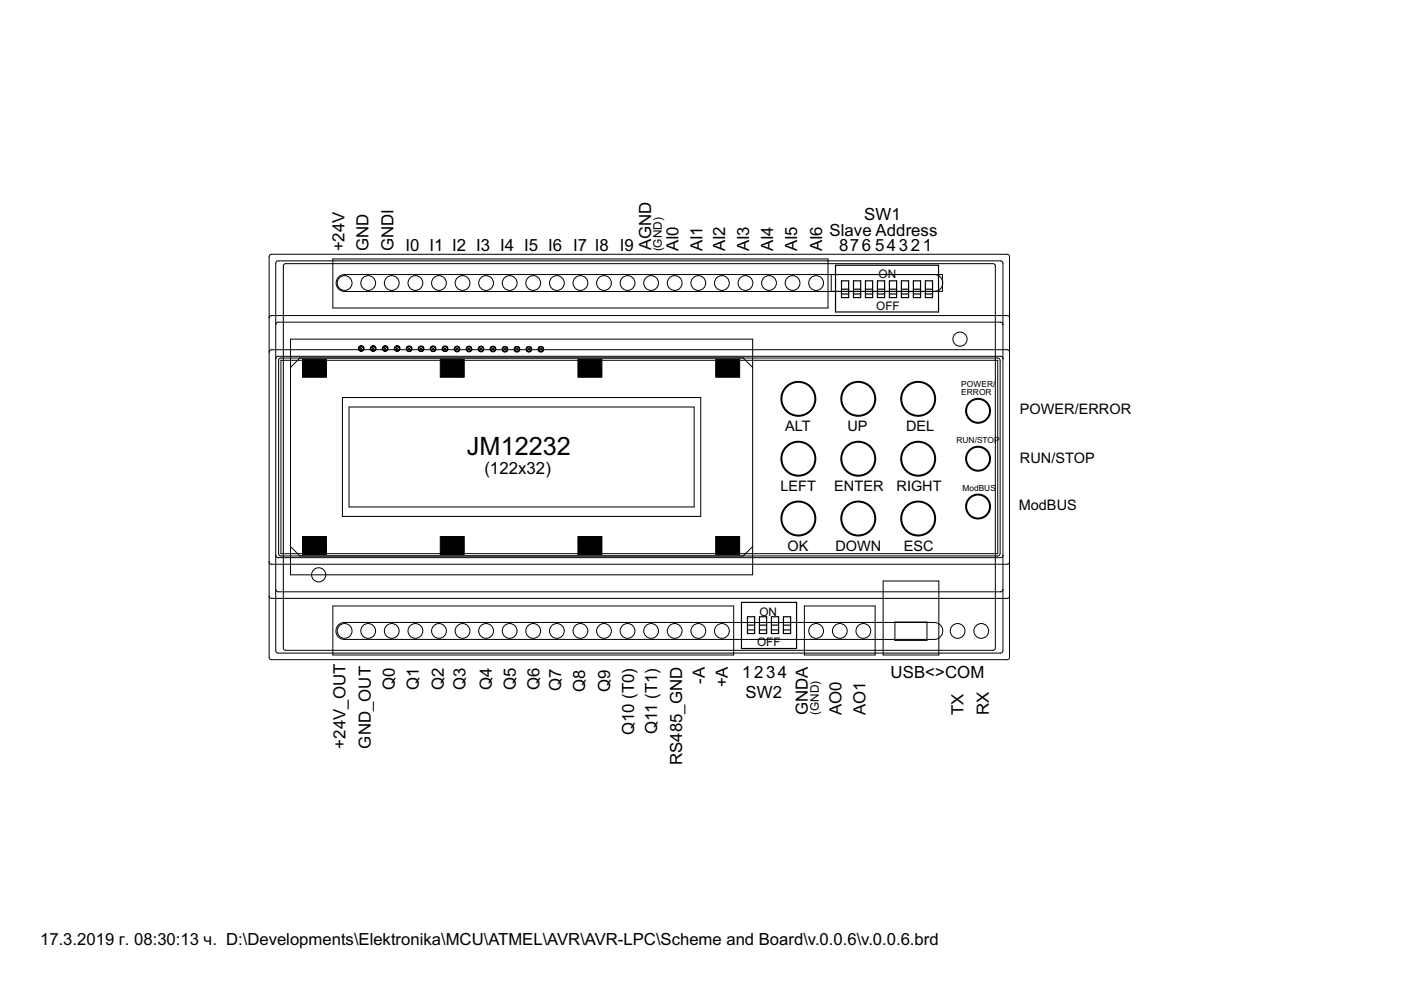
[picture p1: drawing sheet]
<svg xmlns="http://www.w3.org/2000/svg" width="297mm" height="210mm" viewBox="0 0 297 210" stroke-linecap="round" stroke-linejoin="round" font-family="sans-serif">
<g fill="#000" stroke="#000" stroke-width=".21">
<path d="M57.1 54.4v13zM58.5 55.8v13zM60.1 56.4v81zM70.6 54.9h105zM70.6 54.9v10.4zM175.6 54.9v.4zM176.2 58.2h23.6zM73.1 58.2h124.9zM199.8 58.2v3.6zM60.6 55.9h149.9zM59 55.3h153.1zM57.6 53.9h155.9z"/>
<path d="M57.1 67.4v7.3zM57.1 74.7v44.4zM57.6 66.9h155.9zM57.6 74.1h155.9zM58.5 68.8v7.3zM58.5 76.1v41.6zM59 68.3h153.1zM59 75.5h153.1zM59.6 75.9h151.9zM59.6 76.4v41zM61.6 71.9v6zM61.6 71.9h98z"/>
<path d="M63.6 75.9l-2 2zM63.6 75.9h94zM70.6 65.3h105zM73.1 61.8h125zM76.2 73.5l.4 .4zM76.6 73.9l.4 .4zM76.6 73.9l.4-.4zM76.6 73.9l-.4 .4zM78.7 73.5l.4 .4zM79.1 73.9l.4 .4zM79.1 73.9l.4-.4zM79.1 73.9l-.4 .4z"/>
<path d="M81.3 73.5l.4 .4zM81.7 73.9l.4 .4zM81.7 73.9l.4-.4zM81.7 73.9l-.4 .4zM83.8 73.5l.4 .4zM84.2 73.9l.4 .4zM84.2 73.9l.4-.4zM84.2 73.9l-.4 .4zM86.7 74l.4 .3zM86.3 73.6l.4 .4zM86.3 74.3l.4-.3zM86.7 74l.4-.4z"/>
<path d="M89.3 74l.4 .3zM88.9 73.6l.4 .4zM88.9 74.3l.4-.3zM89.3 74l.4-.4zM91.8 74l.4 .3zM91.4 73.6l.4 .4zM91.4 74.3l.4-.3zM91.8 74l.4-.4zM94.4 74l.4 .3zM94 73.6l.4 .4zM94 74.3l.4-.3zM94.4 74l.4-.4z"/>
<path d="M96.5 73.6l.4 .4zM96.9 74l.4 .4zM96.9 74l.4-.4zM96.9 74l-.4 .4zM99 73.6l.4 .4zM99.4 74l.4 .4zM99.4 74l.4-.4zM99.4 74l-.4 .4zM101.6 73.6l.4 .4zM102 74l.4 .4zM102 74l.4-.4zM102 74l-.4 .4z"/>
<path d="M104.1 73.6l.4 .4zM104.5 74l.4 .4zM104.5 74l.4-.4zM104.5 74l-.4 .4zM107.1 74l.4 .4zM106.7 73.6l.4 .4zM107.1 74l-.4 .4zM107.1 74l.4-.4zM109.6 74l.4 .4zM109.2 73.6l.4 .4zM109.6 74l-.4 .4zM109.6 74l.4-.4z"/>
<path d="M112.1 74l.4 .4zM111.7 73.6l.4 .4zM112.1 74l-.4 .4zM112.1 74l.4-.4zM114.7 74l.4 .4zM114.3 73.6l.4 .4zM114.7 74l-.4 .4zM114.7 74l.4-.4zM157.6 75.9l2 2zM159.6 71.9v6zM159.6 77.9v38zM175.6 55.3v10z"/>
<path d="M176.2 58.2v3.6zM176.2 61.8h23.6zM59.6 76.4h151.9zM212 76.4v41zM212.6 55.8v13.1zM212.6 68.9v7.2zM214 67.4v7.3zM214 54.4v13zM74 86.3h73.2zM72.6 84.3h76zM57.1 119.1v7.3zM57.6 119.6h155.9z"/>
<path d="M58.5 117.7v7.3zM59 118.2h153.1zM59.1 76.4v41zM59.6 117.4h151.9zM61.6 77.9v38zM61.6 115.9l2 2zM63.6 117.9h94zM72.6 84.3v25.2zM72.6 109.5h76zM74 86.3v21.2zM74 107.5h73.2zM147.2 86.3v21.2z"/>
<path d="M148.6 84.3v25.2zM157.6 117.9l2-2zM159.6 115.9v6zM59.6 117.9h151.9zM211.5 76.4v41zM212.6 76.1v41.6zM214 74.7v44.4zM57.1 126.4v13zM57.6 139.9h155.9zM57.6 126.9h155.9zM58.5 125v13zM59 138.5h153.1z"/>
<path d="M59 125.5h153.1zM60.6 137.9h149.9zM61.6 115.9v6zM70.6 128.5v10.4zM70.6 128.5h85zM73 132h125zM73.1 135.6h125zM70.6 138.9h85zM155.6 128.5v10.4zM61.6 121.9h98zM170.5 128.5v10.4zM170.5 128.5h15z"/>
<path d="M170.5 138.9h15zM185.5 128.5v10.4zM187.2 138.9h11.9zM187.2 123.2v15.7zM187.2 123.2h11.9zM189.7 131.9v3.9zM189.7 131.9h6.8zM196.5 131.9v3.9zM189.7 135.8h6.8zM199.1 123.2v15.7zM211 56.4v81zM212.6 125v13z"/>
<path d="M212.6 117.7v7.3zM214 126.4v13zM214 119.1v7.3z"/>
<path d="M76.1 73.5a.61 .61 0 0 1 1 .1 .61 .61 0 0 1-.3 .9 .61 .61 0 0 1-.8-.6h.1a.48 .48 0 0 1 .7-.4 .48 .48 0 0 1 .1 .8 .48 .48 0 0 1-.8-.2l-.1-.2z" fill-rule="evenodd"/>
<path d="M78.7 73.5a.62 .62 0 0 1 1 .1 .62 .62 0 0 1-.4 .9 .62 .62 0 0 1-.8-.6h.1a.49 .49 0 0 1 .7-.5 .49 .49 0 0 1 .2 .8 .49 .49 0 0 1-.8-.1l-.2-.2z" fill-rule="evenodd"/>
<path d="M81.2 73.5a.62 .62 0 0 1 1 .1 .62 .62 0 0 1-.4 .9 .62 .62 0 0 1-.8-.6h.2a.49 .49 0 0 1 .6-.5 .49 .49 0 0 1 .2 .8 .49 .49 0 0 1-.8-.1l-.2-.2z" fill-rule="evenodd"/>
<path d="M83.8 73.5a.62 .62 0 0 1 .9 .1 .62 .62 0 0 1-.3 .9 .62 .62 0 0 1-.8-.6h.1a.49 .49 0 0 1 .7-.5 .49 .49 0 0 1 .2 .8 .49 .49 0 0 1-.8-.1l-.2-.2z" fill-rule="evenodd"/>
<path d="M86.3 73.5a.62 .62 0 0 1 1 .1 .62 .62 0 0 1-.4 1 .62 .62 0 0 1-.8-.6h.2a.49 .49 0 0 1 .6-.5 .49 .49 0 0 1 .2 .8 .49 .49 0 0 1-.8-.2l-.2-.1z" fill-rule="evenodd"/>
<path d="M88.8 73.5a.62 .62 0 0 1 1 .1 .62 .62 0 0 1-.4 1 .62 .62 0 0 1-.7-.6h.1a.49 .49 0 0 1 .6-.5 .49 .49 0 0 1 .2 .8 .49 .49 0 0 1-.8-.2l-.1-.1z" fill-rule="evenodd"/>
<path d="M91.4 73.5a.62 .62 0 0 1 1 .1 .62 .62 0 0 1-.4 1 .62 .62 0 0 1-.8-.6h.1a.49 .49 0 0 1 .7-.5 .49 .49 0 0 1 .2 .8 .49 .49 0 0 1-.8-.2l-.2-.1z" fill-rule="evenodd"/>
<path d="M93.9 73.5a.62 .62 0 0 1 1 .1 .62 .62 0 0 1-.4 1 .62 .62 0 0 1-.8-.6h.2a.49 .49 0 0 1 .6-.5 .49 .49 0 0 1 .2 .8 .49 .49 0 0 1-.8-.2l-.2-.1z" fill-rule="evenodd"/>
<path d="M96.5 73.6a.62 .62 0 0 1 .9 .1 .62 .62 0 0 1-.3 .9 .62 .62 0 0 1-.8-.6h.1a.49 .49 0 0 1 .7-.5 .49 .49 0 0 1 .2 .8 .49 .49 0 0 1-.8-.1l-.2-.2z" fill-rule="evenodd"/>
<path d="M99 73.6a.62 .62 0 0 1 1 .1 .62 .62 0 0 1-.4 .9 .62 .62 0 0 1-.8-.6h.2a.49 .49 0 0 1 .6-.5 .49 .49 0 0 1 .2 .8 .49 .49 0 0 1-.8-.1l-.2-.2z" fill-rule="evenodd"/>
<path d="M101.5 73.6a.62 .62 0 0 1 1 .1 .62 .62 0 0 1-.4 .9 .62 .62 0 0 1-.7-.6h.1a.49 .49 0 0 1 .6-.5 .49 .49 0 0 1 .2 .8 .49 .49 0 0 1-.8-.1l-.1-.2z" fill-rule="evenodd"/>
<path d="M104.1 73.6a.62 .62 0 0 1 1 .1 .62 .62 0 0 1-.4 .9 .62 .62 0 0 1-.8-.6h.1a.49 .49 0 0 1 .7-.5 .49 .49 0 0 1 .2 .8 .49 .49 0 0 1-.8-.1l-.2-.2z" fill-rule="evenodd"/>
<path d="M106.6 73.6a.62 .62 0 0 1 1 .2 .62 .62 0 0 1-.4 .9 .62 .62 0 0 1-.8-.7h.2a.49 .49 0 0 1 .6-.4 .49 .49 0 0 1 .2 .8 .49 .49 0 0 1-.8-.2l-.2-.2z" fill-rule="evenodd"/>
<path d="M109.2 73.6a.62 .62 0 0 1 .9 .2 .62 .62 0 0 1-.3 .9 .62 .62 0 0 1-.8-.7h.1a.49 .49 0 0 1 .7-.4 .49 .49 0 0 1 .2 .8 .49 .49 0 0 1-.8-.2l-.2-.2z" fill-rule="evenodd"/>
<path d="M111.7 73.6a.62 .62 0 0 1 1 .2 .62 .62 0 0 1-.4 .9 .62 .62 0 0 1-.8-.7h.2a.49 .49 0 0 1 .6-.4 .49 .49 0 0 1 .2 .8 .49 .49 0 0 1-.8-.2l-.2-.2z" fill-rule="evenodd"/>
<path d="M114.2 73.6a.61 .61 0 0 1 1 .2 .61 .61 0 0 1-.4 .8 .61 .61 0 0 1-.7-.6h.1a.49 .49 0 0 1 .7-.4 .49 .49 0 0 1 .1 .8 .49 .49 0 0 1-.8-.2l-.1-.2z" fill-rule="evenodd"/>
</g>
<g fill="none" stroke="#000" stroke-width=".21">
<path d="M57.6 53.9l-.3 .1-.2 .4M59 55.3l-.3 .1-.2 .4M60.6 55.9l-.3 .1-.2 .4M73.1 58.2a1.8 1.8 0 0 0-1.8 1.8 1.8 1.8 0 0 0 1.8 1.8M198 58.2a1.8 1.8 0 0 1 1.9 1.8 1.8 1.8 0 0 1-1.8 1.8M210.5 55.9l.4 .2 .1 .3M212.1 55.3l.3 .1 .2 .4M213.5 53.9l.5 .2v.3M57.6 66.9l-.3 .1-.2 .4M57.6 74.1l-.3 .2-.2 .4M59 68.3l-.3 .1-.2 .4M59 75.5l-.4 .3-.1 .3"/>
<path d="M59.6 75.9l-.4 .2-.1 .3M211.5 75.9l.3 .1 .2 .4M212.1 68.3l.3 .1 .2 .5M212.1 75.5l.3 .1 .2 .5M213.5 66.9l.5 .2v.3M213.5 74.1l.5 .3v.3M57.1 119.1l.2 .4 .3 .1M58.5 117.7l.1 .3 .4 .2M59.1 117.4l.1 .3 .4 .2M212 117.4l-.2 .4-.3 .1M212.6 117.7l-.2 .4-.3 .1M214 119.1l-.2 .4-.3 .1"/>
<path d="M57.1 139.4l.2 .4 .3 .1M57.1 126.4l.2 .4 .3 .1M58.5 138l.2 .4 .3 .1M58.5 125l.2 .4 .3 .1M60.1 137.4l.2 .4 .3 .1M73 132a1.8 1.8 0 0 0-1.8 1.8 1.8 1.8 0 0 0 1.9 1.8M198 132a1.8 1.8 0 0 1 1.9 1.7 1.8 1.8 0 0 1-1.8 1.9M211 137.4l-.1 .3-.4 .2M212.6 138l-.2 .4-.3 .1M212.6 125l-.2 .4-.3 .1M214 139.4v.3l-.5 .2M214 126.4v.3l-.5 .2"/>
<circle cx="73.1" cy="60" r="1.57"/>
<circle cx="78.1" cy="60" r="1.57"/>
<circle cx="83.1" cy="60" r="1.57"/>
<circle cx="88.1" cy="60" r="1.57"/>
<circle cx="93.1" cy="60" r="1.57"/>
<circle cx="98.1" cy="60" r="1.57"/>
<circle cx="103.1" cy="60" r="1.57"/>
<circle cx="108.1" cy="60" r="1.57"/>
<circle cx="113.1" cy="60" r="1.57"/>
<circle cx="118.1" cy="60" r="1.57"/>
<circle cx="123.1" cy="60" r="1.57"/>
<circle cx="128.1" cy="60" r="1.57"/>
<circle cx="133.1" cy="60" r="1.57"/>
<circle cx="138" cy="60" r="1.57"/>
<circle cx="143" cy="60" r="1.57"/>
<circle cx="148.1" cy="60" r="1.57"/>
<circle cx="153.1" cy="60" r="1.57"/>
<circle cx="158.1" cy="60" r="1.57"/>
<circle cx="163" cy="60" r="1.57"/>
<circle cx="168" cy="60" r="1.57"/>
<circle cx="173" cy="60" r="1.57"/>
<circle cx="203.5" cy="71.9" r="1.5"/>
<circle cx="67.6" cy="121.9" r="1.5"/>
<circle cx="73.1" cy="133.8" r="1.57"/>
<circle cx="78.1" cy="133.8" r="1.57"/>
<circle cx="83.1" cy="133.8" r="1.57"/>
<circle cx="88.1" cy="133.8" r="1.57"/>
<circle cx="93.1" cy="133.8" r="1.57"/>
<circle cx="98.1" cy="133.8" r="1.57"/>
<circle cx="103.1" cy="133.8" r="1.57"/>
<circle cx="108.1" cy="133.8" r="1.57"/>
<circle cx="113.1" cy="133.8" r="1.57"/>
<circle cx="118.1" cy="133.8" r="1.57"/>
<circle cx="123.1" cy="133.8" r="1.57"/>
<circle cx="128.1" cy="133.8" r="1.57"/>
<circle cx="133.1" cy="133.8" r="1.57"/>
<circle cx="138" cy="133.8" r="1.57"/>
<circle cx="143" cy="133.8" r="1.57"/>
<circle cx="148.1" cy="133.8" r="1.57"/>
<circle cx="153.1" cy="133.8" r="1.57"/>
<circle cx="173" cy="133.8" r="1.57"/>
<circle cx="178.1" cy="133.8" r="1.57"/>
<circle cx="183" cy="133.8" r="1.57"/>
<circle cx="203" cy="133.8" r="1.57"/>
<circle cx="208" cy="133.8" r="1.57"/>
</g>
<path d="M64.1 76.2h5.1v3.8h-5.1zM93.3 76.2h5.1v3.8h-5.1zM122.5 76.2h5.1v3.8h-5.1zM151.7 76.2h5.1v3.8h-5.1zM64.1 113.7h5.1v3.9h-5.1zM93.3 113.7h5.1v3.9h-5.1zM122.5 113.7h5.1v3.9h-5.1zM151.7 113.7h5.1v3.9h-5.1z" fill="#000" stroke="#000" stroke-width=".21"/>
<g fill="none" stroke="#000" stroke-width=".42">
<circle cx="169.3" cy="97.3" r="3.6"/>
<circle cx="169.3" cy="84.6" r="3.6"/>
<circle cx="182" cy="97.3" r="3.6"/>
<circle cx="182" cy="84.6" r="3.6"/>
<circle cx="194.7" cy="97.3" r="3.6"/>
<circle cx="194.7" cy="84.6" r="3.6"/>
<circle cx="207.4" cy="87.1" r="2.54"/>
<circle cx="207.4" cy="97.3" r="2.54"/>
<circle cx="169.3" cy="109.9" r="3.6"/>
<circle cx="182" cy="109.9" r="3.6"/>
<circle cx="194.7" cy="109.9" r="3.6"/>
<circle cx="207.4" cy="107.4" r="2.54"/>
</g>
<g fill="#000" stroke="#000" stroke-width=".25">
<path d="M177.1 56.2h21.9zM178.4 59.5h1.5zM179.9 59.5v3.6zM181 59.5h1.5zM182.5 59.5v3.6zM183.5 59.5h1.5zM185 59.5v3.6zM186 59.5h1.6zM187.6 59.5v3.6zM188.6 59.5h1.5zM190.1 59.5v3.6zM191.1 59.5h1.5z"/>
<path d="M192.6 59.5v3.6zM193.7 59.5h1.5zM195.2 59.5v3.6zM196.2 59.5h1.5zM197.7 59.5v3.6zM199 56.2v9.9zM177.1 56.2v9.9zM178.4 59.5v3.6zM178.4 63.1h1.5zM178.4 61.3h1.5zM178.4 62.3h1.5zM181 59.5v3.6z"/>
<path d="M181 63.1h1.5zM181 61.3h1.5zM181 62.3h1.5zM183.5 59.5v3.6zM183.5 63.1h1.5zM183.5 61.3h1.5zM183.5 62.3h1.5zM186 59.5v3.6zM186 63.1h1.6zM186 61.3h1.6zM186 62.3h1.6zM188.6 59.5v3.6z"/>
<path d="M188.6 63.1h1.5zM188.6 61.3h1.5zM188.6 62.3h1.5zM191.1 59.5v3.6zM191.1 63.1h1.5zM191.1 61.3h1.5zM191.1 62.3h1.5zM193.7 59.5v3.6zM193.7 63.1h1.5zM193.7 61.3h1.5zM193.7 62.3h1.5zM196.2 59.5v3.6z"/>
<path d="M196.2 63.1h1.5zM196.2 61.3h1.5zM196.2 62.3h1.5zM177.1 66.1h21.9zM157.2 127.7v9.8zM157.2 127.7h11.7zM158.5 130.8v3.5zM158.5 130.8h1.5zM158.5 134.3h1.5zM160 130.8v3.5zM158.5 132.5h1.5zM158.5 133.6h1.5z"/>
<path d="M161 130.8v3.5zM161 130.8h1.5zM161 134.3h1.5zM162.5 130.8v3.5zM161 132.5h1.5zM161 133.6h1.5zM163.6 130.8v3.5zM163.6 130.8h1.5zM163.6 134.3h1.5zM165.1 130.8v3.5zM163.6 132.5h1.5zM163.6 133.6h1.5z"/>
<path d="M166.1 130.8v3.5zM166.1 130.8h1.5zM166.1 134.3h1.5zM167.6 130.8v3.5zM166.1 132.5h1.5zM166.1 133.6h1.5zM157.2 137.5h11.7zM168.9 127.7v9.7z"/>
</g>
<text font-size="6" x="99" y="96.5">JM12232</text>
<g font-size="4">
<text x="183.2" y="46.7">SW1</text>
<text x="73" y="53.3" transform="rotate(-90 73 53.3)">+24V</text>
<text x="78.1" y="53.3" transform="rotate(-90 78.1 53.3)">GND</text>
<text x="83.4" y="53.3" transform="rotate(-90 83.4 53.3)">GNDI</text>
<text x="86" y="53.3">I0 I1 I2 I3 I4 I5 I6 I7 I8 I9</text>
<text x="138" y="53.1" transform="rotate(-90 138 53.1)">AGND</text>
<text x="143.9" y="53.3" transform="rotate(-90 143.9 53.3)">AI0</text>
<text x="149" y="53.3" transform="rotate(-90 149 53.3)">AI1</text>
<text x="153.8" y="53.3" transform="rotate(-90 153.8 53.3)">AI2</text>
<text x="158.9" y="53.3" transform="rotate(-90 158.9 53.3)">AI3</text>
<text x="163.9" y="53.3" transform="rotate(-90 163.9 53.3)">AI4</text>
<text x="169" y="53.3" transform="rotate(-90 169 53.3)">AI5</text>
<text x="174.3" y="53.3" transform="rotate(-90 174.3 53.3)">AI6</text>
<text x="175.9" y="50">Slave Address</text>
<text x="177.9" y="53.3">876</text>
<text x="185.5" y="53.3">54321</text>
<text x="102.7" y="100.5">(122x32)</text>
<text x="157.3" y="143.7">1234</text>
<text x="188.8" y="143.7">USB&lt;&gt;COM</text>
<text x="83.7" y="146.3" transform="rotate(-90 83.7 146.3)">Q0</text>
<text x="88.8" y="146.3" transform="rotate(-90 88.8 146.3)">Q1</text>
<text x="94.1" y="146.3" transform="rotate(-90 94.1 146.3)">Q2</text>
<text x="98.7" y="146.3" transform="rotate(-90 98.7 146.3)">Q3</text>
<text x="104.3" y="146.3" transform="rotate(-90 104.3 146.3)">Q4</text>
<text x="109.3" y="146.3" transform="rotate(-90 109.3 146.3)">Q5</text>
<text x="114.4" y="146.3" transform="rotate(-90 114.4 146.3)">Q6</text>
<text x="119" y="146.5" transform="rotate(-90 119 146.5)">Q7</text>
<text x="124.1" y="146.8" transform="rotate(-90 124.1 146.8)">Q8</text>
<text x="129.4" y="146.8" transform="rotate(-90 129.4 146.8)">Q9</text>
<text x="149.5" y="145" transform="rotate(-90 149.5 145)">-A</text>
<text x="154.3" y="145.8" transform="rotate(-90 154.3 145.8)">+A</text>
<text x="158.1" y="148">SW2</text>
<text x="134.5" y="155.9" transform="rotate(-90 134.5 155.9)">Q10 (T0)</text>
<text x="139.3" y="155.7" transform="rotate(-90 139.3 155.7)">Q11 (T1)</text>
<text x="171.3" y="151.6" transform="rotate(-90 171.3 151.6)">GNDA</text>
<text x="178.4" y="151.6" transform="rotate(-90 178.4 151.6)">AO0</text>
<text x="183.5" y="151.6" transform="rotate(-90 183.5 151.6)">AO1</text>
<text x="204.3" y="151.6" transform="rotate(-90 204.3 151.6)">TX</text>
<text x="209.6" y="151.6" transform="rotate(-90 209.6 151.6)">RX</text>
<text x="73.3" y="158.7" transform="rotate(-90 73.3 158.7)">+24V_OUT</text>
<text x="78.6" y="158.7" transform="rotate(-90 78.6 158.7)">GND_OUT</text>
<text x="144.6" y="162.3" transform="rotate(-90 144.6 162.3)">RS485_GND</text>
<text x="8.5" y="200.4">17.3.2019 г. 08:30:13 ч. D:\Developments\Elektronika\MCU\ATMEL\AVR\AVR-LPC\Scheme and Board\v.0.0.6\v.0.0.6.brd</text>
</g>
<g font-size="3.4">
<text x="216.2" y="87.9">POWER/ERROR</text>
<text x="166.5" y="91.4">ALT</text>
<text x="179.7" y="91.4">UP</text>
<text x="192.1" y="91.4">DEL</text>
<text x="216.2" y="98.3">RUN/STOP</text>
<text x="165.5" y="104.1">LEFT</text>
<text x="176.9" y="104.1">ENTER</text>
<text x="190.1" y="104.1">RIGHT</text>
<text x="216" y="108.2">ModBUS</text>
<text x="167" y="116.8">OK</text>
<text x="177.1" y="116.8">DOWN</text>
<text x="191.6" y="116.8">ESC</text>
</g>
<g font-size="2.8">
<text x="140.3" y="53.3" transform="rotate(-90 140.3 53.3)">(GND)</text>
<text x="186.3" y="59">ON</text>
<text x="185.8" y="65.6">OFF</text>
<text x="161" y="130.5">ON</text>
<text x="160.5" y="136.9">OFF</text>
<text x="173.6" y="151.6" transform="rotate(-90 173.6 151.6)">(GND)</text>
</g>
<g font-size="2">
<text x="203.8" y="82">POWER/</text>
<text x="203.8" y="83.8">ERROR</text>
<text x="202.8" y="93.9">RUN/STOP</text>
<text x="204.1" y="104.1">ModBUS</text>
</g>
</svg>
